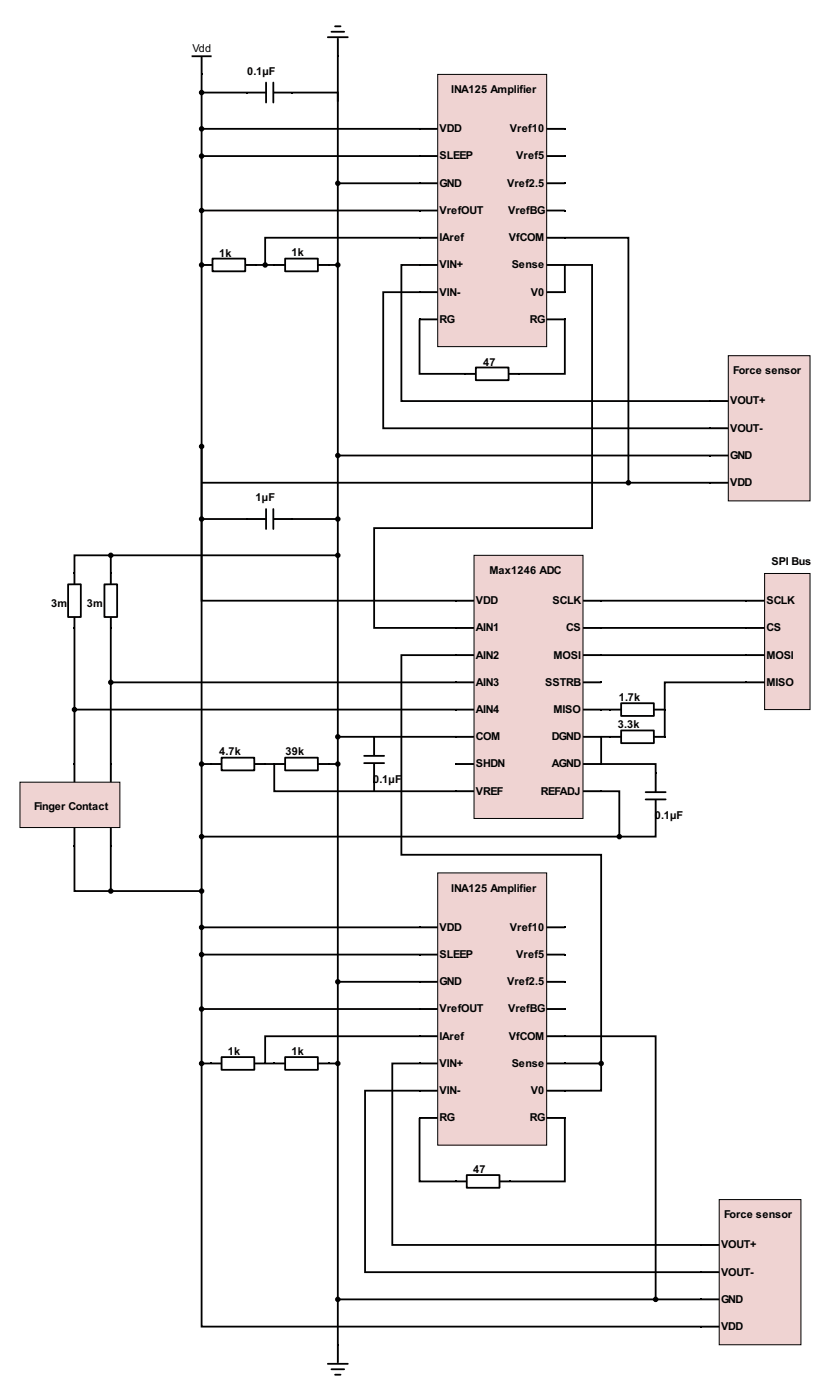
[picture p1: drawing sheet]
<svg xmlns="http://www.w3.org/2000/svg" width="242mm" height="409mm" viewBox="0 0 242 409" stroke-linecap="round" stroke-linejoin="round" font-family="sans-serif">
<path d="M138.2 162h31.8v76.8h-31.8z" fill="#efd3d2"/>
<g fill="none" stroke="#000" stroke-width=".29">
<path d="M133.2 175.3h4.7M138.2 162h31.8v76.8h-31.8zM170.3 175.3h4.7M133.2 199.1h4.7M133.2 183.2h4.7M133.2 191.2h4.7M170.3 199.1h4.7M170.3 183.2h4.7M170.3 191.2h4.7M133.2 207.1h4.7M133.2 215h4.7M170.3 207.1h4.7"/>
<path d="M170.3 215h4.7M133.2 222.9h4.7M133.2 230.9h4.7M170.3 222.9h4.7M170.3 230.9h4.7"/>
</g>
<g fill="#000">
<path d="M132.7 175h.5v.5h-.5zM175 175h.5v.5h-.5zM132.7 183h.5v.5h-.5zM132.7 190.9h.5v.5h-.5zM132.7 198.8h.5v.6h-.5zM175 198.8h.5v.6h-.5zM175 183h.5v.5h-.5zM175 190.9h.5v.5h-.5zM132.7 206.8h.5v.5h-.5zM132.7 214.7h.5v.6h-.5zM175 206.8h.5v.5h-.5zM175 214.7h.5v.6h-.5z"/>
<path d="M132.7 222.7h.5v.5h-.5zM132.7 230.6h.5v.5h-.5zM175 222.7h.5v.5h-.5zM175 230.6h.5v.5h-.5z"/>
</g>
<g fill="none" stroke="#000" stroke-width=".53">
<path d="M133.2 175.3h4.7M170.3 175.3h4.7M133.2 199.1h4.7M133.2 183.2h4.7M133.2 191.2h4.7M170.3 199.1h4.7M170.3 183.2h4.7M170.3 191.2h4.7M133.2 207.1h4.7M133.2 215h4.7M170.3 207.1h4.7M170.3 215h4.7"/>
<path d="M133.2 222.9h4.7M133.2 230.9h4.7M170.3 222.9h4.7M170.3 230.9h4.7"/>
</g>
<path d="M127.6 254.7h31.8v79.4h-31.8z" fill="#efd3d2"/>
<g fill="none" stroke="#000" stroke-width=".29">
<path d="M127.6 254.7h31.8v79.4h-31.8zM122.6 278.5h4.8M122.6 270.6h4.8M159.7 278.5h4.7M159.7 270.6h4.7M122.6 286.5h4.8M122.6 294.4h4.8M159.7 286.5h4.7M159.7 294.4h4.7M122.6 302.4h4.8M122.6 310.3h4.8M122.6 318.3h4.8"/>
<path d="M159.7 302.4h4.7M159.7 310.3h4.7M159.7 318.3h4.7M122.6 326.2h4.8M159.7 326.2h4.7"/>
</g>
<g fill="#000">
<path d="M122.1 278.3h.5v.5h-.5zM122.1 270.3h.5v.6h-.5zM164.4 270.3h.6v.6h-.6zM164.4 278.3h.6v.5h-.6zM122.1 286.2h.5v.6h-.5zM122.1 294.2h.5v.5h-.5zM164.4 286.2h.6v.6h-.6zM164.4 294.2h.6v.5h-.6zM122.1 302.1h.5v.5h-.5zM122.1 310.1h.5v.5h-.5zM122.1 318h.5v.5h-.5zM164.4 302.1h.6v.5h-.6z"/>
<path d="M164.4 310.1h.6v.5h-.6zM164.4 318h.6v.5h-.6zM122.1 325.9h.5v.6h-.5zM164.4 325.9h.6v.6h-.6z"/>
</g>
<g fill="none" stroke="#000" stroke-width=".53">
<path d="M122.6 278.5h4.8M122.6 270.6h4.8M159.7 278.5h4.7M159.7 270.6h4.7M122.6 286.5h4.8M122.6 294.4h4.8M159.7 286.5h4.7M159.7 294.4h4.7M122.6 302.4h4.8M122.6 310.3h4.8M122.6 318.3h4.8M159.7 302.4h4.7"/>
<path d="M159.7 310.3h4.7M159.7 318.3h4.7M122.6 326.2h4.8M159.7 326.2h4.7"/>
</g>
<path d="M127.6 21.7h31.8v79.4h-31.8z" fill="#efd3d2"/>
<g fill="none" stroke="#000" stroke-width=".29">
<path d="M58.8 16.7v4.7M122.6 37.6h4.8M127.6 21.7h31.8v79.4h-31.8zM159.7 37.6h4.7M122.6 45.5h4.8M122.6 53.5h4.8M159.7 45.5h4.7M159.7 53.5h4.7M59 77.3h2.7M71.8 77.3h2.6M122.6 61.4h4.8M122.6 69.4h4.8"/>
<path d="M122.6 77.3h4.8M159.7 61.4h4.7M159.7 69.4h4.7M159.7 77.3h4.7M122.6 85.3h4.8M122.6 93.2h4.8M159.7 85.3h4.7M159.7 93.2h4.7M98.5 392.7v4.7"/>
</g>
<g fill="#000">
<path d="M58.5 21.4h.5v.6h-.5zM122.1 37.3h.5v.6h-.5zM164.4 37.3h.6v.6h-.6zM122.1 45.3h.5v.5h-.5zM122.1 53.2h.5v.5h-.5zM164.4 45.3h.6v.5h-.6zM164.4 53.2h.6v.5h-.6zM58.5 77h.5v.6h-.5zM74.4 77h.5v.6h-.5zM122.1 61.2h.5v.5h-.5zM122.1 69.1h.5v.5h-.5zM122.1 77h.5v.6h-.5z"/>
<path d="M164.4 61.2h.6v.5h-.6zM164.4 69.1h.6v.5h-.6zM164.4 77h.6v.6h-.6zM122.1 85h.5v.5h-.5zM122.1 92.9h.5v.6h-.5zM164.4 85h.6v.5h-.6zM164.4 92.9h.6v.6h-.6zM98.2 392.1h.6v.6h-.6z"/>
<circle cx="58.8" cy="37.6" r=".53"/>
<circle cx="58.8" cy="45.5" r=".53"/>
<circle cx="58.8" cy="61.4" r=".53"/>
<circle cx="58.8" cy="130.3" r=".53"/>
<circle cx="98.5" cy="215" r=".53"/>
<circle cx="98.5" cy="286.5" r=".53"/>
</g>
<g fill="none" stroke="#000" stroke-width=".53">
<path d="M56.1 16.4h5.3M58.8 16.7v4.7M58.8 21.7v15.9h63.5M58.8 38.1v7.4h63.5M122.6 37.6h4.8M159.7 37.6h4.7M58.8 46.1v15.3h63.5M122.3 53.5h-23.8v161M122.6 45.5h4.8M122.6 53.5h4.8M159.7 45.5h4.7M159.7 53.5h4.7"/>
<path d="M58.8 62v113.3h74.1M59 77.3h2.7M71.8 77.3h2.6M122.6 61.4h4.8M122.6 69.4h4.8M122.6 77.3h4.8M159.7 61.4h4.7M159.7 69.4h4.7M159.7 77.3h4.7M122.6 85.3h4.8M122.6 93.2h4.8M159.7 85.3h4.7"/>
<path d="M159.7 93.2h4.7M58.8 130.8v139.8h63.5M132.9 215h-34.4v71M122.3 286.5h-23.8v105.9M95.6 398h5.8M96.6 399.5h3.8M98.5 392.7v4.7M97.7 401.1h1.6"/>
<circle cx="58.8" cy="37.6" r=".53"/>
<circle cx="58.8" cy="45.5" r=".53"/>
<circle cx="58.8" cy="61.4" r=".53"/>
<circle cx="58.8" cy="130.3" r=".53"/>
<circle cx="98.5" cy="215" r=".53"/>
<circle cx="98.5" cy="286.5" r=".53"/>
</g>
<path d="M62 75.5h9.5v3.7h-9.5z" fill="#fff"/>
<g fill="none" stroke="#000" stroke-width=".53">
<path d="M62 75.5h9.5v3.7h-9.5zM80.2 77.3h2.7M92.9 77.3h2.7"/>
<circle cx="58.8" cy="77.3" r=".53"/>
</g>
<g fill="#000">
<path d="M79.7 77h.5v.6h-.5zM95.6 77h.5v.6h-.5z"/>
<circle cx="58.8" cy="77.3" r=".53"/>
</g>
<path d="M80.2 77.3h2.7M92.9 77.3h2.7" fill="none" stroke="#000" stroke-width=".29"/>
<path d="M83.1 75.5h9.6v3.7h-9.6z" fill="#fff"/>
<g fill="none" stroke="#000" stroke-width=".53">
<path d="M74.7 77.3h5.3M83.1 75.5h9.6v3.7h-9.6zM95.8 77.3h2.2M122.3 69.4h-45v7.4M135.8 109.1h2.7M148.5 109.1h2.7"/>
<circle cx="77.3" cy="77.3" r=".53"/>
<circle cx="98.5" cy="77.3" r=".53"/>
</g>
<g fill="#000">
<path d="M135.3 108.8h.5v.6h-.5zM151.2 108.8h.5v.6h-.5z"/>
<circle cx="77.3" cy="77.3" r=".53"/>
<circle cx="98.5" cy="77.3" r=".53"/>
</g>
<path d="M135.8 109.1h2.7M148.5 109.1h2.7" fill="none" stroke="#000" stroke-width=".29"/>
<path d="M138.7 107.2h9.6v3.7h-9.6z" fill="#fff"/>
<g fill="none" stroke="#000" stroke-width=".53">
<path d="M95.6 10.9h5.8M96.6 9.3h3.8M97.7 7.7h1.6M98.5 11.4v4.8M98.5 16.4v13.3M59.3 27h12.7M72.3 27h5M77.6 24.1v5.8M79.7 24.1v5.8M80 27h5M85.3 27h13.2v26M164.7 77.3v8"/>
<path d="M122.3 93.2v15.9h13.3M164.7 93.2v15.9h-13.2M138.7 107.2h9.6v3.7h-9.6z"/>
<circle cx="58.8" cy="27" r=".53"/>
<circle cx="98.5" cy="53.5" r=".53"/>
</g>
<g fill="#000">
<path d="M98.2 16.2h.6v.5h-.6zM71.8 26.7h.5v.6h-.5zM85 26.7h.5v.6h-.5z"/>
<circle cx="58.8" cy="27" r=".53"/>
<circle cx="98.5" cy="53.5" r=".53"/>
</g>
<path d="M98.5 11.4v4.8M72.3 27h5M80 27h5" fill="none" stroke="#000" stroke-width=".29"/>
<path d="M212.4 103.8h23.8v42.4h-23.8z" fill="#efd3d2"/>
<path d="M207.3 117h4.8M212.4 103.8h23.8v42.4h-23.8zM207.3 132.9h4.8M207.3 125h4.8M207.3 140.9h4.8" fill="none" stroke="#000" stroke-width=".29"/>
<path d="M206.8 116.8h.5v.5h-.5zM206.8 132.7h.5v.5h-.5zM206.8 124.7h.5v.5h-.5zM206.8 140.6h.5v.5h-.5z" fill="#000"/>
<path d="M207.3 117h4.8M207.3 132.9h4.8M207.3 125h4.8M207.3 140.9h4.8" fill="none" stroke="#000" stroke-width=".53"/>
<path d="M209.7 350h23.8v42.4h-23.8z" fill="#efd3d2"/>
<path d="M72.3 151.5h5M80 151.5h5M209.7 350h23.8v42.4h-23.8zM204.7 363.3h4.7M204.7 371.2h4.7M204.7 379.2h4.7M204.7 387.1h4.7" fill="none" stroke="#000" stroke-width=".29"/>
<g fill="#000">
<path d="M71.8 151.2h.5v.5h-.5zM85 151.2h.5v.5h-.5zM204.1 363h.6v.5h-.6zM204.1 371h.6v.5h-.6zM204.1 378.9h.6v.5h-.6zM204.1 386.8h.6v.6h-.6z"/>
<circle cx="98.5" cy="132.9" r=".53"/>
<circle cx="58.8" cy="151.5" r=".53"/>
<circle cx="98.5" cy="151.5" r=".53"/>
<circle cx="183.2" cy="140.9" r=".53"/>
</g>
<g fill="none" stroke="#000" stroke-width=".53">
<path d="M122.3 77.3h-5.3v39.7h90.1M164.7 69.4h18.5v70.9M164.7 77.3h7.9v76.8h-63.5v29.1h23.8M122.3 85.3h-10.6v39.7h95.4M99 132.9h108.1M58.8 140.9h148.3M59.3 151.5h12.7M72.3 151.5h5M77.6 148.5v5.9M79.7 148.5v5.9M80 151.5h5M85.3 151.5h12.7"/>
<path d="M204.7 363.3h4.7M204.7 371.2h4.7M204.7 379.2h4.7M204.7 387.1h4.7"/>
<circle cx="98.5" cy="132.9" r=".53"/>
<circle cx="58.8" cy="151.5" r=".53"/>
<circle cx="98.5" cy="151.5" r=".53"/>
<circle cx="183.2" cy="140.9" r=".53"/>
</g>
<path d="M222.9 167.3h13.3v39.8h-13.3z" fill="#efd3d2"/>
<path d="M217.9 175.3h4.8M222.9 167.3h13.3v39.8h-13.3zM217.9 191.2h4.8M217.9 199.1h4.8M217.9 183.2h4.8M61.7 222.9h2.6M74.4 222.9h2.6" fill="none" stroke="#000" stroke-width=".29"/>
<path d="M217.4 175h.5v.5h-.5zM217.4 190.9h.5v.5h-.5zM217.4 198.8h.5v.6h-.5zM217.4 183h.5v.5h-.5zM61.2 222.7h.5v.5h-.5zM77 222.7h.6v.5h-.6z" fill="#000"/>
<path d="M217.9 175.3h4.8M217.9 191.2h4.8M217.9 199.1h4.8M217.9 183.2h4.8M61.7 222.9h2.6M74.4 222.9h2.6" fill="none" stroke="#000" stroke-width=".53"/>
<path d="M64.6 221.1h9.5v3.7h-9.5z" fill="#fff"/>
<path d="M64.6 221.1h9.5v3.7h-9.5zM80.2 222.9h2.7M92.9 222.9h2.7" fill="none" stroke="#000" stroke-width=".53"/>
<path d="M79.7 222.7h.5v.5h-.5zM95.6 222.7h.5v.5h-.5z" fill="#000"/>
<path d="M80.2 222.9h2.7M92.9 222.9h2.7" fill="none" stroke="#000" stroke-width=".29"/>
<path d="M83.1 221.1h9.6v3.7h-9.6z" fill="#fff"/>
<g fill="none" stroke="#000" stroke-width=".53">
<path d="M109.1 215.3v5M178.2 215h2.6M190.9 215h2.7M59.3 222.9h2.1M77.3 222.9h2.7v8h52.9M83.1 221.1h9.6v3.7h-9.6zM95.8 222.9h2.2M106.2 222.7h5.8M106.2 220.6h5.8M109.1 222.9v5.1M109.1 228.2v2.7"/>
<circle cx="58.8" cy="222.9" r=".53"/>
<circle cx="98.5" cy="222.9" r=".53"/>
</g>
<g fill="#000">
<path d="M108.8 214.7h.6v.6h-.6zM177.7 214.7h.5v.6h-.5zM193.6 214.7h.5v.6h-.5zM108.8 228h.6v.5h-.6z"/>
<circle cx="58.8" cy="222.9" r=".53"/>
<circle cx="98.5" cy="222.9" r=".53"/>
</g>
<path d="M109.1 215.3v5M178.2 215h2.6M190.9 215h2.7M109.1 222.9v5.1" fill="none" stroke="#000" stroke-width=".29"/>
<path d="M181.1 213.1h9.5v3.8h-9.5z" fill="#fff"/>
<path d="M178.2 207.1h2.6M181.1 213.1h9.5v3.8h-9.5zM190.9 207.1h2.7" fill="none" stroke="#000" stroke-width=".53"/>
<path d="M177.7 206.8h.5v.5h-.5zM193.6 206.8h.5v.5h-.5z" fill="#000"/>
<path d="M178.2 207.1h2.6M190.9 207.1h2.7" fill="none" stroke="#000" stroke-width=".29"/>
<path d="M181.1 205.2h9.5v3.7h-9.5z" fill="#fff"/>
<g fill="none" stroke="#000" stroke-width=".53">
<path d="M175.3 175.3h42.3M175.3 191.2h42.3M175.3 183.2h42.3M217.6 199.1h-23.8v15.9M175.3 207.1h2.6M177.9 215h-2.6v7.9M181.1 205.2h9.5v3.7h-9.5zM175.3 230.9h5.3v13.2h-121.3M58.8 271.1v7.4h63.5M58.8 279.1v15.3h63.5M122.3 310.3h-7.9v53h90M122.3 318.3h-15.9v52.9h98"/>
<path d="M133.2 344.7h2.6M145.9 344.7h2.6"/>
<circle cx="58.8" cy="244.1" r=".53"/>
<circle cx="58.8" cy="270.6" r=".53"/>
<circle cx="58.8" cy="278.5" r=".53"/>
</g>
<g fill="#000">
<path d="M132.7 344.5h.5v.5h-.5zM148.5 344.5h.6v.5h-.6z"/>
<circle cx="58.8" cy="244.1" r=".53"/>
<circle cx="58.8" cy="278.5" r=".53"/>
<circle cx="58.8" cy="270.6" r=".53"/>
</g>
<path d="M133.2 344.7h2.6M145.9 344.7h2.6" fill="none" stroke="#000" stroke-width=".29"/>
<path d="M136.1 342.9h9.5v3.7h-9.5z" fill="#fff"/>
<g fill="none" stroke="#000" stroke-width=".53">
<path d="M132.9 191.2h-15.9v58.2h58.3v60.9h-10.6M58.8 295v92.1h145.6M61.7 310.3h2.6M74.4 310.3h2.6M122.3 326.2v18.5h10.6M164.7 326.2v18.5h-15.9M136.1 342.9h9.5v3.7h-9.5zM99 379.2h105.4"/>
<circle cx="58.8" cy="294.4" r=".53"/>
<circle cx="98.5" cy="379.2" r=".53"/>
</g>
<g fill="#000">
<path d="M61.2 310.1h.5v.5h-.5zM77 310.1h.6v.5h-.6z"/>
<circle cx="58.8" cy="294.4" r=".53"/>
<circle cx="98.5" cy="379.2" r=".53"/>
</g>
<path d="M61.7 310.3h2.6M74.4 310.3h2.6" fill="none" stroke="#000" stroke-width=".29"/>
<path d="M64.6 308.5h9.5v3.7h-9.5z" fill="#fff"/>
<path d="M64.6 308.5h9.5v3.7h-9.5zM80.2 310.3h2.7M92.9 310.3h2.7" fill="none" stroke="#000" stroke-width=".53"/>
<path d="M79.7 310.1h.5v.5h-.5zM95.6 310.1h.5v.5h-.5z" fill="#000"/>
<path d="M80.2 310.3h2.7M92.9 310.3h2.7" fill="none" stroke="#000" stroke-width=".29"/>
<path d="M83.1 308.5h9.6v3.7h-9.6z" fill="#fff"/>
<g fill="none" stroke="#000" stroke-width=".53">
<path d="M21.7 167.6v2.7M21.7 180.3v2.7M175.3 222.9h15.9v2.7M188.3 233.3h5.8M188.3 231.1h5.8M191.2 225.9v5M191.2 233.5v5.1M191.2 238.8v5.3h-10.1M59.3 310.3h2.1M83.1 308.5h9.6v3.7h-9.6zM95.8 310.3h2.2M122.3 302.4h-45v7.9h2.7"/>
<path d="M164.7 302.4h26.5v76.2M175.3 310.8v7.5h-10.6"/>
<circle cx="180.6" cy="244.1" r=".53"/>
<circle cx="58.8" cy="310.3" r=".53"/>
<circle cx="98.5" cy="310.3" r=".53"/>
<circle cx="175.3" cy="310.3" r=".53"/>
<circle cx="191.2" cy="379.2" r=".53"/>
</g>
<g fill="#000">
<path d="M21.4 167.1h.6v.5h-.6zM21.4 183h.6v.5h-.6zM190.9 238.6h.5v.5h-.5zM190.9 225.3h.5v.6h-.5z"/>
<circle cx="180.6" cy="244.1" r=".53"/>
<circle cx="58.8" cy="310.3" r=".53"/>
<circle cx="98.5" cy="310.3" r=".53"/>
<circle cx="175.3" cy="310.3" r=".53"/>
<circle cx="191.2" cy="379.2" r=".53"/>
</g>
<path d="M21.7 167.6v2.7M21.7 180.3v2.7M191.2 225.9v5M191.2 233.5v5.1" fill="none" stroke="#000" stroke-width=".29"/>
<path d="M19.9 170.5h3.7v9.5h-3.7z" fill="#fff"/>
<path d="M19.9 170.5h3.7v9.5h-3.7zM32.3 167.6v2.7M32.3 180.3v2.7" fill="none" stroke="#000" stroke-width=".53"/>
<path d="M32 167.1h.6v.5h-.6zM32 183h.6v.5h-.6z" fill="#000"/>
<path d="M32.3 167.6v2.7M32.3 180.3v2.7" fill="none" stroke="#000" stroke-width=".29"/>
<path d="M30.4 170.5h3.8v9.5h-3.8z" fill="#fff"/>
<g fill="none" stroke="#000" stroke-width=".53">
<path d="M30.4 170.5h3.8v9.5h-3.8zM32.3 162.6v4.7M98 162h-76.3v5.3M21.7 183.2v23.9h111.2M32.3 183.2v15.9h100.6"/>
<circle cx="32.3" cy="162" r=".53"/>
<circle cx="98.5" cy="162" r=".53"/>
</g>
<g fill="#000">
<circle cx="32.3" cy="162" r=".53"/>
<circle cx="98.5" cy="162" r=".53"/>
</g>
<path d="M5.8 228.2h29.2v13.3h-29.2z" fill="#efd3d2"/>
<path d="M5.8 228.2h29.2v13.3h-29.2zM21.7 223.2v4.8M32.3 223.2v4.8M21.7 241.7v4.8M32.3 241.7v4.8" fill="none" stroke="#000" stroke-width=".29"/>
<g fill="#000">
<path d="M21.4 222.7h.6v.5h-.6zM32 222.7h.6v.5h-.6zM21.4 246.5h.6v.5h-.6zM32 246.5h.6v.5h-.6z"/>
<circle cx="32.3" cy="199.1" r=".53"/>
<circle cx="21.7" cy="207.1" r=".53"/>
<circle cx="32.3" cy="260" r=".53"/>
<circle cx="58.8" cy="260" r=".53"/>
</g>
<g fill="none" stroke="#000" stroke-width=".53">
<path d="M32.3 199.6v23.3M21.7 207.6v15.3M21.7 223.2v4.8M32.3 223.2v4.8M21.7 246.8v13.2h36.6M21.7 241.7v4.8M32.3 241.7v4.8M32.3 246.8v12.7"/>
<circle cx="32.3" cy="199.1" r=".53"/>
<circle cx="21.7" cy="207.1" r=".53"/>
<circle cx="32.3" cy="260" r=".53"/>
<circle cx="58.8" cy="260" r=".53"/>
</g>
<g font-size="3.2">
<text x="56.1" y="15.1">Vdd</text>
<text x="72" y="21.8">0.1µF</text>
<text x="131.6" y="27.1">INA125 Amplifier</text>
<text x="128.2" y="38.6">VDD</text>
<text x="148.7" y="38.6">Vref10</text>
<text x="128.2" y="46.5">SLEEP</text>
<text x="150.5" y="46.5">Vref5</text>
<text x="128.2" y="54.5">GND</text>
<text x="147.9" y="54.5">Vref2.5</text>
<text x="128.2" y="62.4">VrefOUT</text>
<text x="148.1" y="62.4">VrefBG</text>
<text x="128.2" y="70.4">IAref</text>
<text x="148.4" y="70.4">VfCOM</text>
<text x="63.9" y="74.9">1k</text>
<text x="85" y="74.8">1k</text>
<text x="128.2" y="78.3">VIN+</text>
<text x="149.2" y="78.3">Sense</text>
<text x="128.2" y="86.3">VIN-</text>
<text x="154.8" y="86.3">V0</text>
<text x="128.2" y="94.2">RG</text>
<text x="154.5" y="94.2">RG</text>
<text x="140.9" y="106.7">47</text>
<text x="213.8" y="109.2">Force sensor</text>
<text x="212.9" y="118">VOUT+</text>
<text x="212.9" y="126">VOUT-</text>
<text x="212.9" y="133.9">GND</text>
<text x="212.9" y="141.9">VDD</text>
<text x="74.5" y="146.3">1µF</text>
<text x="142.7" y="167.5">Max1246 ADC</text>
<text x="224.9" y="164.8">SPI Bus</text>
<text x="15" y="177.1">3m</text>
<text x="25.3" y="177">3m</text>
<text x="138.7" y="176.3">VDD</text>
<text x="161.1" y="176.3">SCLK</text>
<text x="223.5" y="176.3">SCLK</text>
<text x="138.7" y="184.2">AIN1</text>
<text x="165.1" y="184.2">CS</text>
<text x="223.5" y="184.2">CS</text>
<text x="138.7" y="192.2">AIN2</text>
<text x="161.4" y="192.2">MOSI</text>
<text x="223.5" y="192.2">MOSI</text>
<text x="138.7" y="200.1">AIN3</text>
<text x="159" y="200.1">SSTRB</text>
<text x="223.5" y="200.1">MISO</text>
<text x="138.7" y="208">AIN4</text>
<text x="161.4" y="208">MISO</text>
<text x="180.4" y="204.5">1.7k</text>
<text x="138.7" y="216">COM</text>
<text x="160.9" y="216">DGND</text>
<text x="180.2" y="212.5">3.3k</text>
<text x="63.9" y="220.4">4.7k</text>
<text x="83.3" y="220.4">39k</text>
<text x="138.7" y="223.9">SHDN</text>
<text x="160.9" y="223.9">AGND</text>
<text x="108.8" y="228.4">0.1µF</text>
<text x="138.7" y="231.9">VREF</text>
<text x="157.7" y="231.9">REFADJ</text>
<text x="9.9" y="236.3">Finger Contact</text>
<text x="190.9" y="239">0.1µF</text>
<text x="131.6" y="260.1">INA125 Amplifier</text>
<text x="128.2" y="271.6">VDD</text>
<text x="148.7" y="271.6">Vref10</text>
<text x="128.2" y="279.5">SLEEP</text>
<text x="150.5" y="279.5">Vref5</text>
<text x="128.2" y="287.5">GND</text>
<text x="147.9" y="287.5">Vref2.5</text>
<text x="128.2" y="295.4">VrefOUT</text>
<text x="148.1" y="295.4">VrefBG</text>
<text x="128.2" y="303.4">IAref</text>
<text x="148.4" y="303.4">VfCOM</text>
<text x="66.5" y="307.8">1k</text>
<text x="85" y="307.8">1k</text>
<text x="128.2" y="311.3">VIN+</text>
<text x="149.2" y="311.3">Sense</text>
<text x="128.2" y="319.3">VIN-</text>
<text x="154.8" y="319.3">V0</text>
<text x="128.2" y="327.2">RG</text>
<text x="154.5" y="327.2">RG</text>
<text x="137.9" y="342.2">47</text>
<text x="211.2" y="355.5">Force sensor</text>
<text x="210.2" y="364.3">VOUT+</text>
<text x="210.2" y="372.2">VOUT-</text>
<text x="210.2" y="380.2">GND</text>
<text x="210.2" y="388.1">VDD</text>
</g>
</svg>
